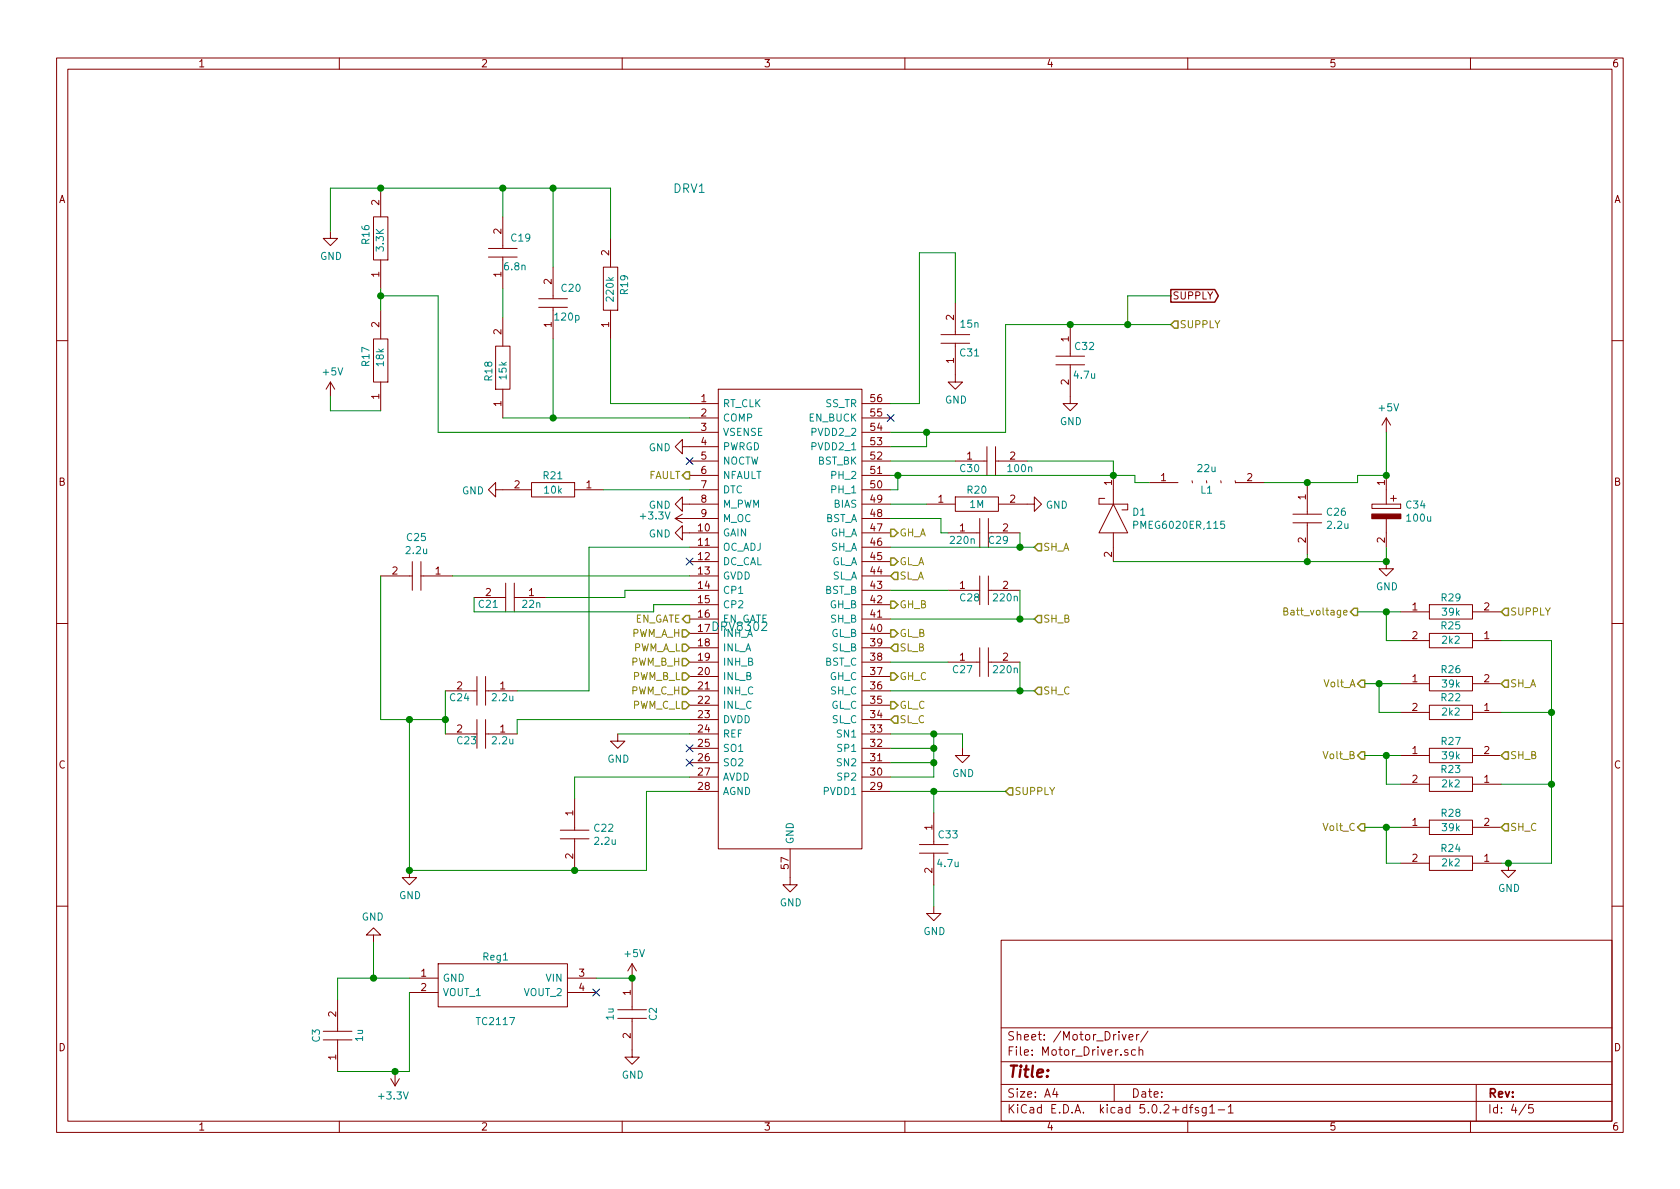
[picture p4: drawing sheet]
<svg xmlns="http://www.w3.org/2000/svg" width="297mm" height="210mm" viewBox="0 0 297 210" stroke-linecap="round" stroke-linejoin="round" font-family="sans-serif">
<g fill="none" stroke="#840000" stroke-width=".18">
<path d="M10 10.3h277v189.9h-277zM12 12.2h273v186.1h-273zM60 10.3v1.9M110 10.3v1.9M160 10.3v1.9M210 10.3v1.9M260 10.3v1.9M66 38.3h2.6v7.7h-2.6zM67.3 33.3v5M88.9 38.3v5.6M58.4 40.9v1.3h1.3l-1.3 1.2-1.3-1.2h1.3M66 59.9h2.6v7.7h-2.6z"/>
<path d="M67.3 46v5M67.3 54.9v5M86.4 45.5h5M86.4 43.9h5M88.9 45.5v5.5M88.9 56.1v5.1M95.2 54.4h5.1M95.2 52.8h5.1M97.8 47.2v5.6M97.8 54.4v5.5M106.7 47.2h2.5v7.7h-2.5zM107.9 42.2v5"/>
<path d="M107.9 54.9v5M166.4 59.2h5M168.9 53.6v5.6M189.2 57.4v5.6M10 60.2h2M58.4 67.6l-.7 1.2M58.4 67.6v2.5M58.4 67.6l.8 1.2M67.3 67.6v5M87.6 61.2h2.6v7.6h-2.6zM88.9 68.8v5.1M120.6 79v-1.3l-1.2 1.3 1.2 1.3v-1.3h6.4"/>
<path d="M121.9 71.4h5.1M121.9 73.9h5.1M121.9 76.4h5.1M127 68.8h25.4v81.3h-25.4zM152.4 71.4h5.1M152.4 73.9h5.1M152.4 76.4h5.1M152.4 79h5.1M166.4 60.7h5M168.9 60.7v6.9h1.3l-1.3 1.2-1.3-1.2h1.3M174.5 79v5.1M176 79v5.1"/>
<path d="M186.7 63h5.1M186.7 64.5h5.1M189.2 64.5v6.9h1.3l-1.3 1.2-1.2-1.2h1.2M245.1 73.9v2.5M245.1 73.9l-.8 1.3M245.1 73.9l.8 1.3M285 60.2h2M72.9 99.3v5.1M74.4 99.3v5.1M87.6 86.6v-1.3l-1.2 1.3 1.2 1.3v-1.3h6.4M94 85.3h7.6v2.6h-7.6zM101.6 86.6h5.1"/>
<path d="M119.4 91.7h7.6M119.4 91.7l1.2 .8M120.6 94.2v-1.2l-1.2 1.2 1.2 1.3v-1.3h6.4M120.6 89.1v-1.2l-1.2 1.2 1.2 1.3v-1.3h6.4M120.6 90.9l-1.2 .8M121.9 81.5h5.1M121.9 84.1h5.1M121.9 86.6h5.1M121.9 96.8h5.1M121.9 99.3h5.1M152.4 81.5h5.1M152.4 84.1h5.1"/>
<path d="M152.4 86.6h5.1M152.4 89.1h5.1M152.4 91.7h5.1M152.4 94.2h5.1M152.4 96.8h5.1M152.4 99.3h5.1M163.8 89.1h5.1M167.6 94.2h5.6M168.9 87.9h7.6v2.5h-7.6zM168.9 81.5h5.6M173.2 91.7v5.1M174.8 94.2h5.5"/>
<path d="M174.8 91.7v5.1M176 81.5h5.6M176.5 89.1h6.4v1.3l1.2-1.3-1.2-1.2v1.2M195.3 88.1h-1v1h5.1v1.1h-1M196.8 89.1l2.6 5.1h-5.1zM196.8 84.1v5M196.8 94.2v5.1M203.2 85.3h5.1M210.8 85v.4M213.3 85l.1 .4M215.8 85l.1 .4M218.4 85v.4"/>
<path d="M218.4 85.3h5.1M228.6 90.9h5.1M228.6 92.5h5.1M231.1 85.3v5.6M231.1 92.5v5.5M242.6 89.1h5v.8h-5zM245.1 99.3v1.3h1.3l-1.3 1.2-1.3-1.2h1.3M245.1 84.1v5M245.1 91.7v5.1M245.9 88.1h1M246.4 87.6v1M10 110.3h2"/>
<path d="M67.3 101.8h5.6M74.4 101.8h5.6M83.8 105.7h5.6M84.3 119.6v5.1M85.9 119.6v5.1M89.4 103.1v5.1M90.9 103.1v5.1M90.9 105.7h5.6M121.9 101.8h5.1M121.9 104.4h5.1M121.9 106.9h5.1M121.9 109.5h5.1"/>
<path d="M121.9 112h5.1M121.9 114.5h5.1M121.9 117.1h5.1M121.9 119.6h5.1M152.4 101.8h5.1M152.4 104.4h5.1M152.4 106.9h5.1M152.4 109.5h5.1M152.4 112h5.1M152.4 114.5h5.1M152.4 117.1h5.1M152.4 119.6h5.1"/>
<path d="M167.6 104.4h5.6M167.6 117.1h5.6M173.2 101.8v5.1M173.2 114.5v5.1M174.8 104.4h5.5M174.8 117.1h5.5M174.8 101.8v5.1M174.8 114.5v5.1M247.6 108.2h5.1M247.6 113.3h5.1M252.7 106.9h7.6v2.6h-7.6zM252.7 119.6h7.6v2.6h-7.6z"/>
<path d="M252.7 112h7.6v2.5h-7.6zM260.3 108.2h5.1M260.3 113.3h5.1M285 110.3h2M78.7 122.2h5.6M78.7 129.8h5.1M84.3 127.2v5.1M85.9 122.2h5.5M85.9 129.8h5.5M85.9 127.2v5.1M109.2 129.8v1.3h1.3l-1.3 1.2-1.3-1.2h1.3M121.9 122.2h5.1"/>
<path d="M121.9 124.7h5.1M121.9 127.2h5.1M121.9 129.8h5.1M121.9 132.3h5.1M121.9 134.9h5.1M121.9 137.4h5.1M121.9 139.9h5.1M152.4 122.2h5.1M152.4 124.7h5.1M152.4 127.2h5.1M152.4 129.8h5.1M152.4 132.3h5.1"/>
<path d="M152.4 134.9h5.1M152.4 137.4h5.1M152.4 139.9h5.1M170.2 132.3v1.3h1.2l-1.2 1.3-1.3-1.3h1.3M247.6 120.9h5.1M247.6 133.6h5.1M247.6 126h5.1M247.6 138.7h5.1M252.7 132.3h7.6v2.6h-7.6zM252.7 124.7h7.6v2.5h-7.6zM252.7 137.4h7.6v2.5h-7.6zM260.3 120.9h5.1"/>
<path d="M260.3 133.6h5.1M260.3 126h5.1M260.3 138.7h5.1M72.4 153.9v1.3h1.3l-1.3 1.3-1.3-1.3h1.3M99.1 146.8h5M99.1 148.3h5M101.6 141.2v5.6M101.6 148.3v5.6M139.7 150.1v6.4h1.3l-1.3 1.2-1.3-1.2h1.3M162.6 149.3h5M162.6 150.9h5M165.1 143.8v5.5"/>
<path d="M165.1 150.9v5.6M247.6 146.3h5.1M247.6 152.6h5.1M252.7 145h7.6v2.6h-7.6zM252.7 151.4h7.6v2.5h-7.6zM260.3 146.3h5.1M260.3 152.6h5.1M266.7 152.6v1.3h1.3l-1.3 1.3-1.3-1.3h1.3M10 160.2h2M59.7 176.8v5.6M66 165.3h1.3l-1.3-1.2-1.2 1.2h1.2v1.3M72.4 173h5.1"/>
<path d="M72.4 175.5h5.1M77.5 170.4h22.8v7.6h-22.8zM100.3 173h5.1M100.3 175.5h5.1M109.2 178.6h5.1M111.8 170.4v8.2M111.8 170.4l-.8 1.3M111.8 170.4l.7 1.3M165.1 160.3v1.2h1.3l-1.3 1.3-1.3-1.3h1.3M177 166.3h108v32h-108zM285 160.2h2M57.1 183.9h5.1"/>
<path d="M57.1 182.4h5.1M59.7 183.9v5.6M60 198.3v1.9M69.1 190.7l.7 1.3M69.8 189.5v2.5M70.6 190.7l-.8 1.3M109.2 180.1h5.1M110 198.3v1.9M111.8 180.1v6.8h1.2l-1.2 1.3-1.3-1.3h1.3M160 198.3v1.9M177 194.8h108M177 191.8h108"/>
<path d="M177 187.8h108M177 181.8h108M186.5 192.5l-.4 1h1M186.8 193v1M197 191.8v3M198.4 182.9l.4 1 .3-1M199.4 185.7a.37 .37 0 0 0-.6 .1l.1 .2 .5 .2 .1 .1-.2 .3-.5-.1M199.6 183.4l.7-.1v-.3l-.5-.1-.2 .2 .1 .7h.6M200.8 185.7l-.5-.1-.2 .3 .1 .6h.6M201 182.9v1M201.4 185.7h.1a.37 .37 0 0 1 .6 .1v.8M201.4 182.9l-.4 .3"/>
<path d="M201.4 185.1v1.5M203 182.3l-1.3 2M210 198.3v1.9M210.3 195.8h.6M210.9 195.3l-.4 .2v1.3M211.9 195.9l-.4-.1-.2 .2 .1 .3 .5 .1v.3h-.6M213.3 195.8v1.2l-.3 .3h-.4M213.3 195.9l-.5-.1-.3 .3 .1 .6 .2 .1 .5-.1M213.9 195.8l.4-.5v1.5M213.9 196.8h.9M215.4 196.3h1.1M217.2 195.8l.4-.5v1.5"/>
<path d="M217.2 196.8h.8M260 198.3v1.9M261 191.8v6.5M269.8 195.2l-1.2 2M271 195.3h-.7v.7l.2-.1 .5 .1 .1 .2-.1 .5-.2 .1-.5-.1"/>
</g>
<g fill="none" stroke="#008400" stroke-width=".18">
<path d="M88.9 33.3v5M97.8 33.3v13.9M58.4 40.9v-7.6h49.5v8.9M67.3 51v3.9M67.3 52.3h10.2v24.1h44.4M88.9 51v5.1M97.8 59.9v14M107.9 59.9v11.5h14M168.9 53.6v-8.9h-6.3v26.7h-5.1M207 52.3h-7.6v5.1M207 57.4h-29.2v19h-20.3M58.4 70.1v2.5h8.9"/>
<path d="M88.9 73.9h33M163.8 76.4v2.6h-6.3M245.1 76.4v7.7h-5.1v1.2h-16.5M106.7 86.6h15.2M121.9 96.8h-17.8v25.4h-12.7M157.5 91.7h8.9v2.5h1.2M157.5 96.8h25.4M157.5 84.1h43.2v1.2h2.5M157.5 81.5h11.4M157.5 89.1h6.3M158.7 84.1v2.5h-1.2M180.3 94.2v2.6"/>
<path d="M181.6 81.5h15.2v2.6M231.1 98v1.3M245.1 96.8v2.5h-48.3M67.3 101.8v25.4h11.4M80 101.8h41.9M83.8 105.7v2.5h31.8v-1.3h6.3M121.9 104.4h-11.4v1.3h-14M157.5 104.4h10.1M157.5 109.5h25.4M157.5 117.1h10.1M180.3 104.4v5.1M180.3 117.1v5.1"/>
<path d="M240 108.2h7.6M245.1 108.2v5.1h2.5M265.4 113.3h8.9v39.3h-8.9M72.4 127.2v26.7h41.9v-14h7.6M78.7 122.2v7.6M109.2 129.8h12.7M121.9 127.2h-30.5v2.6M121.9 137.4h-20.3v3.8M157.5 139.9h20.3M157.5 129.8h12.7v2.5M157.5 122.2h25.4M157.5 132.3h7.6"/>
<path d="M157.5 134.9h7.6M165.1 129.8v7.6h-7.6M165.1 139.9v3.9M241.3 133.6h6.3M241.3 120.9h6.3M243.8 120.9v5.1h3.8M245.1 133.6v5.1h2.5M265.4 138.7h8.9M265.4 126h8.9M165.1 156.5v3.8M241.3 146.3h6.3M245.1 146.3v6.3h2.5"/>
<path d="M66 166.6v6.4M72.4 173h-12.7v3.8M72.4 175.5v14h-12.7M105.4 173h6.4"/>
</g>
<g fill="#008400" stroke="#008400" stroke-width=".25">
<circle cx="66" cy="173" r=".51"/>
<circle cx="69.9" cy="189.5" r=".51"/>
<circle cx="111.8" cy="173" r=".51"/>
<circle cx="67.3" cy="52.3" r=".51"/>
<circle cx="67.3" cy="33.3" r=".51"/>
<circle cx="88.9" cy="33.3" r=".51"/>
<circle cx="97.8" cy="33.3" r=".51"/>
<circle cx="97.8" cy="73.9" r=".51"/>
<circle cx="78.7" cy="127.2" r=".51"/>
<circle cx="165.1" cy="132.3" r=".51"/>
<circle cx="165.1" cy="134.9" r=".51"/>
<circle cx="165.1" cy="129.8" r=".51"/>
<circle cx="165.1" cy="139.9" r=".51"/>
<circle cx="180.3" cy="122.2" r=".51"/>
<circle cx="231.1" cy="85.3" r=".51"/>
<circle cx="231.1" cy="99.3" r=".51"/>
<circle cx="196.9" cy="84.1" r=".51"/>
<circle cx="163.8" cy="76.4" r=".51"/>
<circle cx="189.2" cy="57.4" r=".51"/>
<circle cx="245.1" cy="99.3" r=".51"/>
<circle cx="245.1" cy="84.1" r=".51"/>
<circle cx="199.4" cy="57.4" r=".51"/>
<circle cx="245.1" cy="146.3" r=".51"/>
<circle cx="245.1" cy="133.6" r=".51"/>
<circle cx="243.8" cy="120.9" r=".51"/>
<circle cx="245.1" cy="108.2" r=".51"/>
<circle cx="274.3" cy="126" r=".51"/>
<circle cx="274.3" cy="138.7" r=".51"/>
<circle cx="266.7" cy="152.6" r=".51"/>
<circle cx="101.6" cy="153.9" r=".51"/>
<circle cx="72.4" cy="153.9" r=".51"/>
<circle cx="72.4" cy="127.2" r=".51"/>
<circle cx="158.8" cy="84.1" r=".51"/>
<circle cx="180.3" cy="96.8" r=".51"/>
<circle cx="180.3" cy="109.5" r=".51"/>
</g>
<path d="M156.9 73.3l1.2 1.2M158.1 73.3l-1.2 1.2M121.3 80.9l1.2 1.2M121.3 98.7l1.2 1.2M122.5 80.9l-1.2 1.2M122.5 98.7l-1.2 1.2M121.3 131.7l1.2 1.2M121.3 134.3l1.2 1.2M122.5 131.7l-1.2 1.2M122.5 134.3l-1.2 1.2M104.8 174.9l1.2 1.2M106 174.9l-1.2 1.2" fill="none" stroke="#000084" stroke-width=".18"/>
<g fill="none" stroke="#848400" stroke-width=".25">
<path d="M207.6 56.8h.7v1.2h-.7l-.6-.6zM121.3 83.4h.6v1.3h-.6l-.7-.6zM157.5 98.7h.6l.6 .6-.6 .6h-.6zM157.5 93.6h.6l.6 .6-.6 .7h-.6zM183.5 96.1h.6v1.3h-.6l-.6-.6zM120.6 111.4h.7l.6 .6-.6 .6h-.7zM120.6 113.9h.7l.6 .6-.6 .7h-.7zM120.6 116.5h.7l.6 .6-.6 .6h-.7zM120.6 119h.7l.6 .6-.6 .7h-.7zM121.3 108.8h.6v1.3h-.6l-.7-.6zM157.5 111.4h.6l.6 .6-.6 .6h-.6zM157.5 119h.6l.6 .6-.6 .7h-.6z"/>
<path d="M157.5 106.3h.6l.6 .6-.6 .7h-.6zM158.1 113.9h.6v1.3h-.6l-.6-.7zM158.1 101.2h.6v1.3h-.6l-.6-.7zM183.5 108.8h.6v1.3h-.6l-.6-.6zM238.8 108.2l.6-.6h.6v1.2h-.6zM266.1 107.6h.6v1.2h-.6l-.7-.6zM120.6 121.5h.7l.6 .7-.6 .6h-.7zM120.6 124.1h.7l.6 .6-.6 .6h-.7zM157.5 124.1h.6l.6 .6-.6 .6h-.6zM158.1 126.6h.6v1.3h-.6l-.6-.7zM178.4 139.3h.7v1.3h-.7l-.6-.7zM183.5 121.5h.6v1.3h-.6l-.6-.6z"/>
<path d="M240.7 120.3h.6v1.2h-.6l-.7-.6zM240.7 133h.6v1.2h-.6l-.7-.6zM266.1 133h.6v1.2h-.6l-.7-.6zM266.1 120.3h.6v1.2h-.6l-.7-.6zM240.7 145.7h.6v1.2h-.6l-.7-.6zM266.1 145.7h.6v1.2h-.6l-.7-.6z"/>
</g>
<path d="M200.5 92.8h.6l.1-.2-.1-.3-.2-.1h-.4v1.2" fill="none" stroke="#008484" stroke-width=".18"/>
<path d="M242.6 90.9h5v.8h-5z" fill="#840000" stroke="#840000" stroke-width=".25"/>
<path d="M207 51.2h7.8l.6 1.1-.6 1.1h-7.8z" fill="none" stroke="#840000" stroke-width=".25"/>
<path d="M227 108.1l.5-.1 .2-.2-.1-.2-.6-.1v1.3h.5l.2-.2v-.3l-.3-.2" fill="none" stroke="#848400" stroke-width=".18"/>
<text font-size="2.8" fill="#840000" x="178" y="190.5">Title:</text>
<g font-size="2.1" fill="#008484">
<text x="119.1" y="34.1">DRV1</text>
<text x="126.2" y="111.6">DRV8302</text>
</g>
<g font-size="2.1" fill="#840000">
<text x="178" y="184">Sheet: /Motor_Driver/</text>
<text x="178" y="186.7">File: Motor_Driver.sch</text>
<text x="178" y="196.9">KiCad E.D.A. kicad 5.0.2+dfsg1-1</text>
<text x="178" y="194.1">Size: A4</text>
<text x="200" y="194.1">Date:</text>
<text x="263" y="194.1">Rev:</text>
<text x="263" y="196.9">Id: 4/5</text>
</g>
<g font-size="1.8" fill="#840000">
<text x="35" y="11.9">1</text>
<text x="85" y="11.9">2</text>
<text x="135" y="11.9">3</text>
<text x="185" y="11.9">4</text>
<text x="235" y="11.9">5</text>
<text x="285" y="11.9">6</text>
<text x="10.4" y="35.9">A</text>
<text x="285.4" y="35.9">A</text>
<text x="67.1" y="36.3" transform="rotate(-90 67.1 36.3)">2</text>
<text x="88.6" y="41.4" transform="rotate(-90 88.6 41.4)">2</text>
<text x="107.7" y="45.2" transform="rotate(-90 107.7 45.2)">2</text>
<text x="67.1" y="49" transform="rotate(-90 67.1 49)">1</text>
<text x="88.6" y="49" transform="rotate(-90 88.6 49)">1</text>
<text x="97.5" y="50.3" transform="rotate(-90 97.5 50.3)">2</text>
<text x="207.3" y="53">SUPPLY</text>
<text x="67.1" y="57.9" transform="rotate(-90 67.1 57.9)">2</text>
<text x="88.6" y="59.2" transform="rotate(-90 88.6 59.2)">2</text>
<text x="97.5" y="57.9" transform="rotate(-90 97.5 57.9)">1</text>
<text x="107.7" y="57.9" transform="rotate(-90 107.7 57.9)">1</text>
<text x="168.7" y="56.6" transform="rotate(-90 168.7 56.6)">2</text>
<text x="168.7" y="64.2" transform="rotate(-90 168.7 64.2)">1</text>
<text x="189" y="60.4" transform="rotate(-90 189 60.4)">1</text>
<text x="67.1" y="70.6" transform="rotate(-90 67.1 70.6)">1</text>
<text x="88.6" y="71.9" transform="rotate(-90 88.6 71.9)">1</text>
<text x="124" y="71.1">1</text>
<text x="154" y="71.1">56</text>
<text x="189" y="68" transform="rotate(-90 189 68)">2</text>
<text x="124" y="73.7">2</text>
<text x="124" y="76.2">3</text>
<text x="154" y="73.7">55</text>
<text x="154" y="76.2">54</text>
<text x="124" y="78.7">4</text>
<text x="124" y="81.3">5</text>
<text x="124" y="83.8">6</text>
<text x="154" y="78.7">53</text>
<text x="154" y="81.3">52</text>
<text x="154" y="83.8">51</text>
<text x="171" y="81.3">1</text>
<text x="178.6" y="81.3">2</text>
<text x="10.4" y="85.9">B</text>
<text x="91" y="86.4">2</text>
<text x="103.7" y="86.4">1</text>
<text x="124" y="86.4">7</text>
<text x="124" y="88.9">8</text>
<text x="154" y="86.4">50</text>
<text x="154" y="88.9">49</text>
<text x="165.9" y="88.9">1</text>
<text x="178.6" y="88.9">2</text>
<text x="196.6" y="85.8" transform="rotate(-90 196.6 85.8)">1</text>
<text x="205.3" y="85.1">1</text>
<text x="220.5" y="85.1">2</text>
<text x="230.9" y="88.4" transform="rotate(-90 230.9 88.4)">1</text>
<text x="244.9" y="85.8" transform="rotate(-90 244.9 85.8)">1</text>
<text x="285.4" y="85.9">B</text>
<text x="123.5" y="94">10</text>
<text x="124" y="91.4">9</text>
<text x="154" y="91.4">48</text>
<text x="154" y="94">47</text>
<text x="169.7" y="94">1</text>
<text x="177.3" y="94">2</text>
<text x="230.9" y="96" transform="rotate(-90 230.9 96)">2</text>
<text x="244.9" y="96" transform="rotate(-90 244.9 96)">2</text>
<text x="69.4" y="101.6">2</text>
<text x="77" y="101.6">1</text>
<text x="123.5" y="96.5">11</text>
<text x="123.5" y="99.1">12</text>
<text x="123.5" y="101.6">13</text>
<text x="154" y="96.5">46</text>
<text x="154" y="99.1">45</text>
<text x="154" y="101.6">44</text>
<text x="196.6" y="98.5" transform="rotate(-90 196.6 98.5)">2</text>
<text x="85.9" y="105.4">2</text>
<text x="93.5" y="105.4">1</text>
<text x="123.5" y="104.1">14</text>
<text x="123.5" y="106.7">15</text>
<text x="154" y="104.1">43</text>
<text x="154" y="106.7">42</text>
<text x="169.7" y="104.1">1</text>
<text x="177.3" y="104.1">2</text>
<text x="249.7" y="107.9">1</text>
<text x="262.4" y="107.9">2</text>
<text x="123.5" y="109.2">16</text>
<text x="123.5" y="111.8">17</text>
<text x="154" y="109.2">41</text>
<text x="154" y="111.8">40</text>
<text x="249.7" y="113">2</text>
<text x="262.4" y="113">1</text>
<text x="123.5" y="114.3">18</text>
<text x="123.5" y="116.8">19</text>
<text x="123.5" y="119.4">20</text>
<text x="154" y="114.3">39</text>
<text x="154" y="116.8">38</text>
<text x="154" y="119.4">37</text>
<text x="169.7" y="116.8">1</text>
<text x="177.3" y="116.8">2</text>
<text x="80.8" y="121.9">2</text>
<text x="88.4" y="121.9">1</text>
<text x="123.5" y="121.9">21</text>
<text x="123.5" y="124.5">22</text>
<text x="154" y="121.9">36</text>
<text x="154" y="124.5">35</text>
<text x="249.7" y="120.6">1</text>
<text x="249.7" y="125.7">2</text>
<text x="262.4" y="120.6">2</text>
<text x="262.4" y="125.7">1</text>
<text x="80.8" y="129.5">2</text>
<text x="88.4" y="129.5">1</text>
<text x="123.5" y="127">23</text>
<text x="123.5" y="129.5">24</text>
<text x="154" y="127">34</text>
<text x="154" y="129.5">33</text>
<text x="10.4" y="135.9">C</text>
<text x="123.5" y="132.1">25</text>
<text x="123.5" y="134.6">26</text>
<text x="123.5" y="137.2">27</text>
<text x="154" y="132.1">32</text>
<text x="154" y="134.6">31</text>
<text x="154" y="137.2">30</text>
<text x="249.7" y="133.3">1</text>
<text x="262.4" y="133.3">2</text>
<text x="285.4" y="135.9">C</text>
<text x="123.5" y="139.7">28</text>
<text x="154" y="139.7">29</text>
<text x="249.7" y="138.4">2</text>
<text x="262.4" y="138.4">1</text>
<text x="101.3" y="144.2" transform="rotate(-90 101.3 144.2)">1</text>
<text x="164.8" y="146.8" transform="rotate(-90 164.8 146.8)">1</text>
<text x="249.7" y="146">1</text>
<text x="262.4" y="146">2</text>
<text x="101.3" y="151.9" transform="rotate(-90 101.3 151.9)">2</text>
<text x="139.4" y="153.6" transform="rotate(-90 139.4 153.6)">57</text>
<text x="164.8" y="154.4" transform="rotate(-90 164.8 154.4)">2</text>
<text x="249.7" y="152.4">2</text>
<text x="262.4" y="152.4">1</text>
<text x="74.4" y="172.7">1</text>
<text x="102.4" y="172.7">3</text>
<text x="59.4" y="179.8" transform="rotate(-90 59.4 179.8)">2</text>
<text x="74.4" y="175.3">2</text>
<text x="102.4" y="175.3">4</text>
<text x="111.5" y="176" transform="rotate(-90 111.5 176)">1</text>
<text x="10.4" y="185.9">D</text>
<text x="111.5" y="183.6" transform="rotate(-90 111.5 183.6)">2</text>
<text x="285.4" y="185.9">D</text>
<text x="59.4" y="187.4" transform="rotate(-90 59.4 187.4)">1</text>
<text x="35" y="199.9">1</text>
<text x="85" y="199.9">2</text>
<text x="135" y="199.9">3</text>
<text x="185" y="199.9">4</text>
<text x="235" y="199.9">5</text>
<text x="285" y="199.9">6</text>
</g>
<g font-size="1.8" fill="#008484">
<text x="56.6" y="46">GND</text>
<text x="65.3" y="43.1" transform="rotate(-90 65.3 43.1)">R16</text>
<text x="67.9" y="44.3" transform="rotate(-90 67.9 44.3)">3.3K</text>
<text x="89.3" y="47.8">6.8n</text>
<text x="90.4" y="42.7">C19</text>
<text x="99.3" y="51.6">C20</text>
<text x="108.5" y="53.1" transform="rotate(-90 108.5 53.1)">220k</text>
<text x="111" y="52" transform="rotate(-90 111 52)">R19</text>
<text x="98.2" y="56.7">120p</text>
<text x="169.9" y="58">15n</text>
<text x="65.3" y="64.7" transform="rotate(-90 65.3 64.7)">R17</text>
<text x="67.9" y="64.7" transform="rotate(-90 67.9 64.7)">18k</text>
<text x="169.8" y="63">C31</text>
<text x="190.1" y="61.9">C32</text>
<text x="57.2" y="66.4">+5V</text>
<text x="87" y="67.3" transform="rotate(-90 87 67.3)">R18</text>
<text x="89.6" y="67" transform="rotate(-90 89.6 67)">15k</text>
<text x="167.1" y="71.4">GND</text>
<text x="190" y="67">4.7u</text>
<text x="127.8" y="72">RT_CLK</text>
<text x="127.8" y="74.5">COMP</text>
<text x="127.8" y="77.1">VSENSE</text>
<text x="143.1" y="74.5">EN_BUCK</text>
<text x="143.8" y="77.1">PVDD2_2</text>
<text x="145.9" y="72">SS_TR</text>
<text x="187.4" y="75.2">GND</text>
<text x="243.9" y="72.7">+5V</text>
<text x="114.7" y="79.8">GND</text>
<text x="127.8" y="79.6">PWRGD</text>
<text x="127.8" y="82.2">NOCTW</text>
<text x="143.8" y="79.6">PVDD2_1</text>
<text x="144.6" y="82.2">BST_BK</text>
<text x="169.8" y="83.5">C30</text>
<text x="178.3" y="83.5">100n</text>
<text x="211.8" y="83.5">22u</text>
<text x="81.7" y="87.4">GND</text>
<text x="96.1" y="84.8">R21</text>
<text x="96.3" y="87.3">10k</text>
<text x="114.7" y="90">GND</text>
<text x="127.8" y="84.7">NFAULT</text>
<text x="127.8" y="87.2">DTC</text>
<text x="127.8" y="89.8">M_PWM</text>
<text x="147.2" y="84.7">PH_2</text>
<text x="147.2" y="87.2">PH_1</text>
<text x="147.4" y="89.8">BIAS</text>
<text x="171.1" y="87.3">R20</text>
<text x="171.5" y="89.8">1M</text>
<text x="184.9" y="90">GND</text>
<text x="212.3" y="87.3">L1</text>
<text x="248.7" y="89.9">C34</text>
<text x="72" y="95.7">C25</text>
<text x="113.4" y="91.9">+3.3V</text>
<text x="114.7" y="95">GND</text>
<text x="127.8" y="92.3">M_OC</text>
<text x="127.8" y="94.9">GAIN</text>
<text x="145.8" y="92.3">BST_A</text>
<text x="146.7" y="94.9">GH_A</text>
<text x="200.3" y="91.2">D1</text>
<text x="201" y="93.5">PMEG6020ER,115</text>
<text x="234.7" y="91.2">C26</text>
<text x="234.8" y="93.5">2.2u</text>
<text x="248.9" y="92.2">100u</text>
<text x="71.9" y="98">2.2u</text>
<text x="127.8" y="97.4">OC_ADJ</text>
<text x="127.8" y="99.9">DC_CAL</text>
<text x="146.9" y="97.4">SH_A</text>
<text x="146.9" y="99.9">GL_A</text>
<text x="168.2" y="96.2">220n</text>
<text x="174.9" y="96.2">C29</text>
<text x="84.7" y="107.5">C21</text>
<text x="92.5" y="107.5">22n</text>
<text x="127.8" y="102.5">GVDD</text>
<text x="127.8" y="105">CP1</text>
<text x="127.8" y="107.6">CP2</text>
<text x="145.8" y="105">BST_B</text>
<text x="146.7" y="107.6">GH_B</text>
<text x="147.1" y="102.5">SL_A</text>
<text x="169.8" y="106.3">C28</text>
<text x="175.8" y="106.3">220n</text>
<text x="243.3" y="104.4">GND</text>
<text x="254.9" y="106.3">R29</text>
<text x="127.8" y="110.1">EN_GATE</text>
<text x="127.8" y="112.6">INH_A</text>
<text x="146.9" y="110.1">SH_B</text>
<text x="146.9" y="112.6">GL_B</text>
<text x="254.9" y="111.3">R25</text>
<text x="255.1" y="108.9">39k</text>
<text x="255.1" y="113.8">2k2</text>
<text x="127.8" y="115.2">INL_A</text>
<text x="127.8" y="117.7">INH_B</text>
<text x="145.8" y="117.7">BST_C</text>
<text x="147.1" y="115.2">SL_B</text>
<text x="168.6" y="119">C27</text>
<text x="175.8" y="119">220n</text>
<text x="254.9" y="119">R26</text>
<text x="79.6" y="124">C24</text>
<text x="87.1" y="124">2.2u</text>
<text x="127.8" y="120.3">INL_B</text>
<text x="127.8" y="122.8">INH_C</text>
<text x="127.8" y="125.3">INL_C</text>
<text x="146.7" y="120.3">GH_C</text>
<text x="146.9" y="122.8">SH_C</text>
<text x="146.9" y="125.3">GL_C</text>
<text x="254.9" y="124">R22</text>
<text x="255.1" y="121.6">39k</text>
<text x="80.9" y="131.6">C23</text>
<text x="87.1" y="131.6">2.2u</text>
<text x="127.8" y="127.9">DVDD</text>
<text x="127.8" y="130.4">REF</text>
<text x="147.1" y="127.9">SL_C</text>
<text x="148.2" y="130.4">SN1</text>
<text x="254.9" y="131.7">R27</text>
<text x="255.1" y="126.5">2k2</text>
<text x="107.4" y="134.9">GND</text>
<text x="127.8" y="133">SO1</text>
<text x="127.8" y="135.5">SO2</text>
<text x="148.2" y="135.5">SN2</text>
<text x="148.3" y="133">SP1</text>
<text x="168.4" y="137.4">GND</text>
<text x="254.9" y="136.7">R23</text>
<text x="255.1" y="134.3">39k</text>
<text x="127.8" y="138">AVDD</text>
<text x="127.8" y="140.6">AGND</text>
<text x="145.7" y="140.6">PVDD1</text>
<text x="148.3" y="138">SP2</text>
<text x="255.1" y="139.2">2k2</text>
<text x="105.1" y="147.1">C22</text>
<text x="105.3" y="149.4">2.2u</text>
<text x="140.3" y="149.3" transform="rotate(-90 140.3 149.3)">GND</text>
<text x="166" y="148.3">C33</text>
<text x="254.9" y="144.4">R28</text>
<text x="255.1" y="147">39k</text>
<text x="165.9" y="153.3">4.7u</text>
<text x="254.9" y="150.7">R24</text>
<text x="255.1" y="153.2">2k2</text>
<text x="70.6" y="159">GND</text>
<text x="137.9" y="160.3">GND</text>
<text x="264.9" y="157.7">GND</text>
<text x="64" y="162.8">GND</text>
<text x="163.3" y="165.3">GND</text>
<text x="78.2" y="173.6">GND</text>
<text x="85.5" y="169.8">Reg1</text>
<text x="96.6" y="173.6">VIN</text>
<text x="110.5" y="169.3">+5V</text>
<text x="78.2" y="176.1">VOUT_1</text>
<text x="92.7" y="176.1">VOUT_2</text>
<text x="56.6" y="184.2" transform="rotate(-90 56.6 184.2)">C3</text>
<text x="64.2" y="184.1" transform="rotate(-90 64.2 184.1)">1u</text>
<text x="84.5" y="181.3">TC2117</text>
<text x="108.5" y="180.3" transform="rotate(-90 108.5 180.3)">1u</text>
<text x="116.1" y="180.4" transform="rotate(-90 116.1 180.4)">C2</text>
<text x="109.9" y="190.7">GND</text>
<text x="67.1" y="194.4">+3.3V</text>
</g>
<g font-size="1.8" fill="#848400">
<text x="208.5" y="58">SUPPLY</text>
<text x="114.6" y="84.7">FAULT</text>
<text x="159" y="94.9">GH_A</text>
<text x="159" y="99.9">GL_A</text>
<text x="184.4" y="97.4">SH_A</text>
<text x="159" y="102.5">SL_A</text>
<text x="159" y="107.6">GH_B</text>
<text x="111.6" y="112.6">PWM_A_H</text>
<text x="112" y="110.1">EN_GATE</text>
<text x="159" y="112.6">GL_B</text>
<text x="184.4" y="110.1">SH_B</text>
<text x="227.9" y="108.8">Batt_voltage</text>
<text x="267" y="108.8">SUPPLY</text>
<text x="111.6" y="117.7">PWM_B_H</text>
<text x="111.8" y="115.2">PWM_A_L</text>
<text x="159" y="115.2">SL_B</text>
<text x="111.6" y="122.8">PWM_C_H</text>
<text x="111.8" y="120.3">PWM_B_L</text>
<text x="111.8" y="125.3">PWM_C_L</text>
<text x="159" y="125.3">GL_C</text>
<text x="159" y="120.3">GH_C</text>
<text x="184.4" y="122.8">SH_C</text>
<text x="234.2" y="121.5">Volt_A</text>
<text x="267" y="121.5">SH_A</text>
<text x="159" y="127.9">SL_C</text>
<text x="234.2" y="134.2">Volt_B</text>
<text x="267" y="134.2">SH_B</text>
<text x="179.3" y="140.6">SUPPLY</text>
<text x="234.2" y="146.9">Volt_C</text>
<text x="267" y="146.9">SH_C</text>
</g>
</svg>
